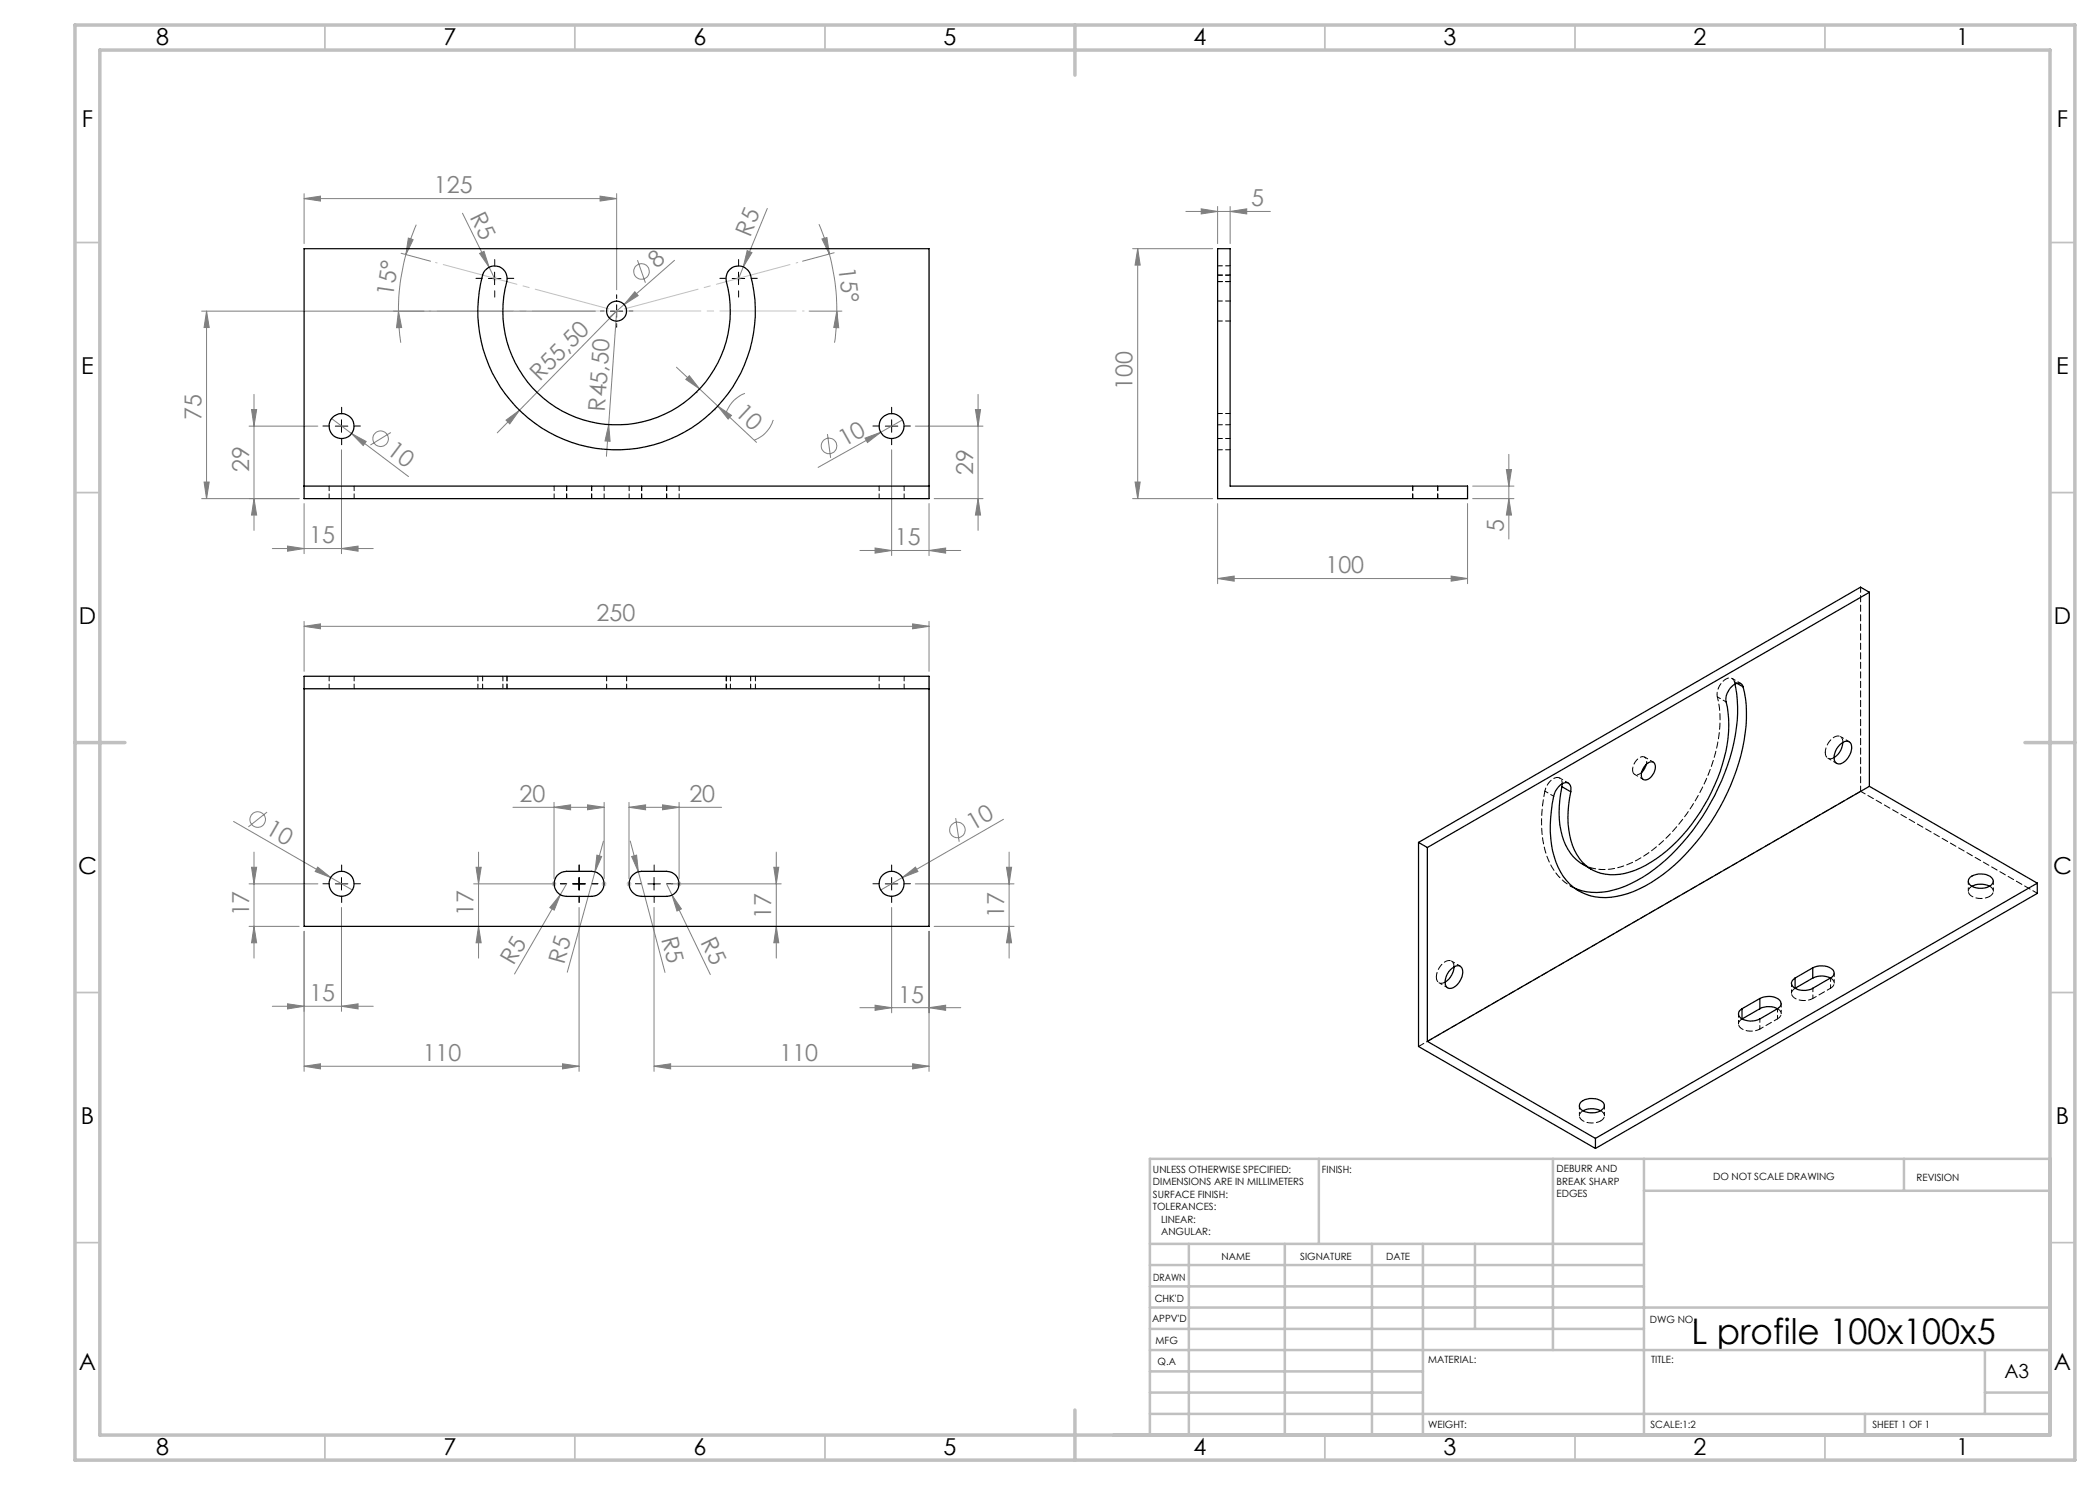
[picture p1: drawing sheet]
<svg xmlns="http://www.w3.org/2000/svg" width="420mm" height="297mm" viewBox="0 0 420 297" stroke-linecap="round" stroke-linejoin="round" font-family="sans-serif">
<g fill="none" stroke="#808080" stroke-width=".2">
<path d="M60.8 39.7l3.3-.5v1zM60.8 38.7v10M60.8 39.7h62.5M120 39.2l3.3 .5-3.3 .5zM123.3 38.7v19.3M80.2 50.7l5.9 1.5M81.2 50.9l-.3 1a41.7 41.7 0 0 0-1.2 10.3M81.7 47.6l.9 .3-1.4 3zM83.3 44.9l-1.2 3-.9 3M92.5 42.6l5.3 10.8M95.9 50.7l.9-.4 1 3.1zM97.8 53.4l1.1 2.3"/>
<path d="M127 58.3l.6 .8-2.8 1.8zM127.5 52l1.6 4.5M134.9 52.1l-10.1 8.8M149.4 50.1l1 .4-1.7 2.9zM153.5 41.7l-5.8 14M163.8 44.8l1.4 3.7 .7 2.3M164.4 47.8l1-.3 .5 3.3zM165.9 50.8l.2 .9a42.9 42.9 0 0 1 1.3 10.5M166.8 50.5l-6.3 1.7M226.5 49.7h16M227.5 49.7v50M227.5 49.7l.5 3.3h-1z"/>
<path d="M237.2 42.3h16.9M240.2 41.8l3.3 .5-3.3 .5zM243.5 41.3v7.4M246 42.3l3.3-.5v1zM246 41.3v7.4M40.3 62.2h78.8M41.3 62.2l.5 3.3h-1zM41.3 62.2v37.5M50.8 78.9v27.2M79.7 62.2l.6 3.3h-1zM79.7 62.2l.1 3.2 .4 3.1M124.8 60.9l-3 2.6"/>
<path d="M135.3 73.4l4.6 4.4M137.9 75.1l2 2.7-2.7-1.9zM139.2 78.5h.1M139.9 77.8l3.6 3.4M149 78.7a6.4 6.4 0 0 0-3.8 4M161.8 62.2h6.6M167.4 62.2l.3 3.3h-.9zM167.4 62.2l-.1 2.4-.4 3.9M195.6 78.9v27.2M40.8 96.4h1l-.5 3.3zM49.8 85.2h13.8M50.3 81.9h1l-.5 3.3z"/>
<path d="M50.8 99.7l.5 3.3h-1zM59.8 99.7h-19.5M66.3 83.7l4 3M68.3 90v20.7M70.3 86.7l2.9 1.6-.6 .8zM70.3 86.7l11.4 8.6M78.2 86.5l-4.1 2.5M101.2 84l2.7-1.9-1.9 2.7zM121.7 84.9l.3 3.4-1-.1zM121.7 84.9l1.6-22.7-23.9 24.4M121.7 84.9l-.4 6.4M142.9 81.9h.1"/>
<path d="M143.5 81.2l2.8 1.9-.7 .7zM143.5 81.2l7.8 7.3M154.7 84a6.2 6.2 0 0 1-3.9 4M165.5 86.8l.6 4.8M173 87.6l3.1-1.1-2.6 2zM176.1 86.5l-12.5 7M178.3 90v21.1M180.5 84l-4.4 2.5M183.1 85.2h13.5M186.8 99.7h9.8M195.1 81.9h1l-.5 3.3zM195.6 99.7l.5 3.3h-1z"/>
<path d="M226.5 99.7h16M227 96.4h1l-.5 3.3zM294.5 99.7h8.3M294.5 97.2h8.3M301.3 93.9h1l-.5 3.3zM301.8 90.9v16.9M301.8 99.7l.5 3.3h-1zM54.5 109.7h20.1M57.5 109.2l3.3 .5-3.3 .5zM60.8 100.7v10M68.3 109.7l3.3-.5v1zM172 110.1h20.2"/>
<path d="M175 109.6l3.3 .5-3.3 .5zM185.8 110.1l3.3-.5v1zM185.8 100.7v10.4M243.5 115.7l3.3-.5v1zM243.5 100.7v16M243.5 115.7h50M290.2 115.2l3.3 .5-3.3 .5zM293.5 100.7v16M60.8 125.3l3.3-.5v1zM60.8 124.3v10M60.8 125.3h125M182.5 124.8l3.3 .5-3.3 .5z"/>
<path d="M185.8 124.3v10M46.7 164.3l23.8 13.7M49.8 176.8h13.8M50.3 173.5h1l-.5 3.3zM50.8 170.4v21.2M53.4 162.4l-3.7 3M63.5 173.4l2.6 2.1-3.1-1.2zM94.7 176.8h16.4M95.2 173.5h1l-.5 3.3zM95.7 170.4v21.2M102.6 161.5h18.2M110.8 161.5l3.3-.5v1z"/>
<path d="M110.8 160.5v15.3M112.1 178.9l-1.3 3.1-.8-.5zM112.1 178.9l-9.2 15.9M113.3 176.8l-1.2 2.1M117.5 161l3.3 .5-3.3 .5zM119.4 171l.9 .3-1.3 3.1zM120.7 168.2l-7.2 26.2M120.8 160.5v15.3M125.8 161.5l3.3-.5v1zM125.8 161.5h18.5M125.8 160.5v15.3M126 168.2l7 26.3"/>
<path d="M126.3 171.3l1-.3 .4 3.3zM132.5 161l3.3 .5-3.3 .5zM133.3 176.8l1.1 2.2M134.3 176.8h21.9M134.4 179l1.9 2.8-.9 .4zM134.4 179l7.7 15.9M135.8 160.5v15.3M154.8 173.5h1l-.5 3.3zM155.3 170.4v21.2M180.5 175.5l2.6-2.1 .5 .9zM183.1 176.8h19.7M191.1 163.6l.7 4.7"/>
<path d="M200.7 163.9l-24.6 14.1M201.3 173.5h1l-.5 3.3zM201.8 170.4v21.2M49.8 185.3h10M50.8 185.3l.5 3.3h-1zM60.8 186.3v28M68.3 181.5v20.8M95.7 185.3l.5 3.3h-1zM115.8 181.5v32.8M130.8 181.5v32.8M155.3 185.3l.5 3.3h-1zM178.3 181.5v21.1"/>
<path d="M185.8 186.3v28M186.8 185.3h16M201.8 185.3l.5 3.3h-1zM54.5 201.3h20.1M57.5 200.8l3.3 .5-3.3 .5zM60.8 213.3l3.3-.5v1zM60.8 213.3h55M68.3 201.3l3.3-.5v1zM112.5 212.8l3.3 .5-3.3 .5zM130.8 213.3l3.3-.5v1zM130.8 213.3h55M172 201.5h20.2"/>
<path d="M175 201l3.3 .5-3.3 .6zM182.5 212.8l3.3 .5-3.3 .5zM185.8 201.5l3.3-.5v1.1z"/>
<circle cx="128.3" cy="54.3" r="1.55"/>
<circle cx="76.1" cy="87.7" r="1.55"/>
<circle cx="165.8" cy="89.2" r="1.54"/>
<circle cx="51.5" cy="163.9" r="1.56"/>
<circle cx="191.5" cy="166" r="1.55"/>
</g>
<g fill="none" stroke="#c0c0c0" stroke-width=".2">
<path d="M98.4 55.7h1M98.6 55.3l.7 .8M98.9 55.2v1M99.3 55.3l-.7 .8M147.2 55.7h1M147.4 55.3l.7 .8M147.7 55.2v1M148.1 55.3l-.7 .8M110.3 176.8h1M110.5 176.4l.7 .7M110.8 176.3v1M111.2 176.4l-.7 .7"/>
<path d="M120.3 176.8h1M120.5 176.4l.7 .7M120.8 176.3v1M121.2 176.4l-.7 .7M125.3 176.8h1M125.4 176.4l.8 .7M125.8 176.3v1M126.2 176.4l-.8 .7M135.3 176.8h1M135.5 176.4l.7 .7M135.8 176.3v1M136.2 176.4l-.7 .7"/>
</g>
<g fill="none" stroke="#000" stroke-width=".2" stroke-dasharray="15.2 1.3 1.3 1.3">
<path d="M96.4 55.7h-1.2M98.9 53.2v-1.3M98.9 58.2v1.2M101.4 55.7h1.4M123.3 59.7v-.7M145.2 55.7h-1.2M147.7 53.2v-1.3M147.7 58.2v1.2M150.2 55.7h1.3M120.8 62.2h-.7M123.3 64.7v.8M125.8 62.2h.8"/>
<path d="M65.8 85.2h-1.2M68.3 82.7v-1.2M68.3 87.7v1.3M70.8 85.2h1.3M175.8 85.2h-1.2M178.3 82.7v-1.2M178.3 87.7v1.3M180.8 85.2h1.3M65.8 176.8h-1.2M68.3 174.3v-1.3M68.3 179.3v1.2M70.8 176.8h1.3"/>
<path d="M113.3 176.8h-1.2M115.8 174.3v-1.3M115.8 179.3v1.2M118.3 176.8h1.3M128.3 176.8h-1.2M130.8 174.3v-1.3M130.8 179.3v1.2M133.3 176.8h1.3M175.8 176.8h-1.2M178.3 174.3v-1.3M178.3 179.3v1.2M180.8 176.8h1.3"/>
</g>
<g fill="none" stroke="#000" stroke-width=".2">
<path d="M97.7 55.7h2.5M98.9 54.4v2.5M146.4 55.7h2.5M147.7 54.4v2.5M122.1 62.2h2.5M123.3 61v2.5M67.1 85.2h2.5M68.3 84v2.5M177.1 85.2h2.5M178.3 84v2.5M67.1 176.8h2.5M68.3 175.5v2.5"/>
<path d="M114.5 176.8h2.6M115.8 175.5v2.5M129.6 176.8h2.5M130.8 175.5v2.5M177.1 176.8h2.5M178.3 175.5v2.5"/>
</g>
<path d="M123.3 62.2l-36.2-9.7M123.3 62.2h37.5M123.3 62.2h-37.5M123.3 62.2l36.3-9.7" fill="none" stroke="#c0c0c0" stroke-width=".2" stroke-dasharray="15.2 1.3 1.3 1.3" stroke-dashoffset="-1.6"/>
<g fill="none" stroke="#c0c0c0" stroke-width=".35">
<path d="M65 5v5M115 5v5M165 5v5M265 5v5M315 5v5M365 5v5M15 48.5h5M410 48.5h5M15 98.5h5M410 98.5h5M15 198.5h5M410 198.5h5"/>
<path d="M15 248.5h5M410 248.5h5M65 287v5M115 287v5M165 287v5M265 287v5M315 287v5M365 287v5"/>
</g>
<g fill="none" stroke="#c0c0c0" stroke-width=".5">
<path d="M263.8 231.8v17M310.6 231.8v38.2M328.8 231.8v55.2M328.8 238.2h81.2M380.8 231.8v6.4M410 231.8h-180v55.2M230 248.8h98.8M230 257.3h98.8M230 253h98.8M237.8 248.8v38.2M257 248.8v38.2M274.4 248.8v38.2"/>
<path d="M284.6 248.8v38.2M295 248.8v17M230 265.8h98.8M230 261.5h180M230 278.5h54.6M230 274.3h54.6M230 270h180M397 278.5h13M397 270v12.8M230 282.8h180M373 282.8v4.2"/>
</g>
<path d="M15 5h400v287h-400zM20 10h390v277h-390zM215 5v10M15 148.5h10M405 148.5h10M215 282v10" fill="none" stroke="#c0c0c0" stroke-width=".7"/>
<g fill="#808080">
<path d="M95.9 50.7l.9-.4 1 3.1z"/>
<path d="M63.5 173.4l2.6 2.1-3.1-1.2z"/>
<path d="M173 87.6l3.1-1.1-2.6 2z"/>
<path d="M180.5 175.5l2.6-2.1 .5 .9z"/>
<path d="M127 58.3l.6 .8-2.8 1.8z"/>
<path d="M101.2 84l2.7-1.9-1.9 2.7z"/>
<path d="M112.1 178.9l-1.3 3.1-.8-.5z"/>
<path d="M149.4 50.1l1 .4-1.7 2.9z"/>
<path d="M119.4 171l.9 .3-1.3 3.1z"/>
<path d="M121.7 84.9l.3 3.4-1-.1z"/>
<path d="M126.3 171.3l1-.3 .4 3.3z"/>
<path d="M134.4 179l1.9 2.8-.9 .4z"/>
<path d="M70.3 86.7l2.9 1.6-.6 .8z"/>
<path d="M167.4 62.2l.3 3.3h-.9zM164.4 47.8l1-.3 .5 3.3z"/>
<path d="M110.8 161.5l3.3-.5v1zM117.5 161l3.3 .5-3.3 .5zM125.8 161.5l3.3-.5v1zM132.5 161l3.3 .5-3.3 .5z"/>
<path d="M81.7 47.6l.9 .3-1.4 3zM79.7 62.2l.6 3.3h-1z"/>
<path d="M68.3 109.7l3.3-.5v1zM57.5 109.2l3.3 .5-3.3 .5zM68.3 201.3l3.3-.5v1zM57.5 200.8l3.3 .5-3.3 .5zM246 42.3l3.3-.5v1zM240.2 41.8l3.3 .5-3.3 .5z"/>
<path d="M175 109.6l3.3 .5-3.3 .5zM185.8 110.1l3.3-.5v1zM60.8 39.7l3.3-.5v1zM120 39.2l3.3 .5-3.3 .5zM175 201l3.3 .5-3.3 .6zM185.8 201.5l3.3-.5v1.1zM60.8 213.3l3.3-.5v1zM112.5 212.8l3.3 .5-3.3 .5zM130.8 213.3l3.3-.5v1zM182.5 212.8l3.3 .5-3.3 .5zM60.8 125.3l3.3-.5v1zM182.5 124.8l3.3 .5-3.3 .5zM243.5 115.7l3.3-.5v1zM290.2 115.2l3.3 .5-3.3 .5z"/>
<path d="M50.8 99.7l.5 3.3h-1zM50.3 81.9h1l-.5 3.3zM301.8 99.7l.5 3.3h-1zM301.3 93.9h1l-.5 3.3z"/>
<path d="M41.3 62.2l.5 3.3h-1zM40.8 96.4h1l-.5 3.3zM195.1 81.9h1l-.5 3.3zM195.6 99.7l.5 3.3h-1zM50.3 173.5h1l-.5 3.3zM50.8 185.3l.5 3.3h-1zM201.3 173.5h1l-.5 3.3zM201.8 185.3l.5 3.3h-1zM95.2 173.5h1l-.5 3.3zM95.7 185.3l.5 3.3h-1zM154.8 173.5h1l-.5 3.3zM155.3 185.3l.5 3.3h-1zM227.5 49.7l.5 3.3h-1zM227 96.4h1l-.5 3.3z"/>
<path d="M137.9 75.1l2 2.7-2.7-1.9zM143.5 81.2l2.8 1.9-.7 .7z"/>
</g>
<g fill="none" stroke="#000" stroke-width=".25">
<path d="M60.8 49.7h125v50h-125zM97 54.1a2.5 2.5 0 0 1 3.1-.7 2.5 2.5 0 0 1 1.3 2.9 22.8 22.8 0 0 0 22.2 28.7 22.8 22.8 0 0 0 21.6-29.2 2.5 2.5 0 0 1 2.1-2.6 2.5 2.5 0 0 1 2.8 1.8 27.7 27.7 0 0 1-27 35 27.7 27.7 0 0 1-26.4-35.5zM243.5 49.7h2.5v47.5h47.5v2.5h-50zM60.8 97.2h125M373.9 118.5l-1.8-1.1-88.4 51.1M373.9 118.5l-88.4 51M373.9 118.5v38.8M60.8 135.3h125v50h-125zM60.8 137.8h125M347 136.8a32.9 32.9 0 0 1-3.4 20.8 42.4 42.4 0 0 1-15.1 17.9 17 17 0 0 1-11.2 2.9l-2.3-.7M347.4 136.7l1.2 .7M348.6 137.4a29.3 29.3 0 0 1-1.3 16.7 45.5 45.5 0 0 1-14.7 20.8 19.6 19.6 0 0 1-12.5 4.6 10 10 0 0 1-8.9-7.1 24 24 0 0 1-.2-14.1l.3-.4a2.14 2.14 0 0 1 2.4-1.3 1.56 1.56 0 0 1 .4 1.8"/>
<path d="M348.6 137.4a.98 .98 0 0 0-1.6-.6 3.7 3.7 0 0 0-1.5 4.7 27.9 27.9 0 0 1-3.2 17 32.7 32.7 0 0 1-14.2 15.1 10.8 10.8 0 0 1-9.6 .4 10.2 10.2 0 0 1-4.7-8.1 22.2 22.2 0 0 1 .3-7.5M312.4 157.3a17.9 17.9 0 0 0 1.2 12.6 9.9 9.9 0 0 0 4.7 4M312.4 157.3l1.7 1.1M312.4 156.8v.5M329.2 152.9l-.4 1-.5 .6M329.4 152.8a.97 .97 0 0 1 1.3-.4 .97 .97 0 0 1 .3 1.3 2.63 2.63 0 0 1-1.9 2.3 .95 .95 0 0 1-.8-1.4l.5-1.2zM367.9 149l.3-.3a1.17 1.17 0 0 1 1.5-.4 1.17 1.17 0 0 1 .6 1.3 3.4 3.4 0 0 1-2.6 3.2 1.22 1.22 0 0 1-.9-1.6l.5-1.3zM368.6 148.5a4 4 0 0 1-1.8 3M373.9 157.3l-88.4 51M373.9 157.3l33.6 19.3M111.4 175.1a2.54 2.54 0 0 1 1.9-.8h5a2.5 2.5 0 0 1 2.5 2.5 2.5 2.5 0 0 1-2.5 2.5h-5a2.54 2.54 0 0 1-2.3-1.5 2.54 2.54 0 0 1 .4-2.7zM126.5 175.1a2.39 2.39 0 0 1 1.8-.8h5a2.5 2.5 0 0 1 2.5 2.5 2.5 2.5 0 0 1-2.5 2.5h-5a2.51 2.51 0 0 1-2.3-1.5 2.51 2.51 0 0 1 .5-2.7z"/>
<path d="M283.7 168.5v40.8l35.4 20.4M283.7 168.5l1.8 1M285.5 169.5v38.8M394.1 175.4a3.5 3.5 0 0 1 4.4 .4 1.13 1.13 0 0 1-.8 1.5 3.3 3.3 0 0 1-4-.7 1.07 1.07 0 0 1 .4-1.2zM394.4 177.3a3.9 3.9 0 0 1 3.5 0M407.5 176.6l-88.4 51.1M407.5 176.6v2.1l-88.4 51M290.1 194l.3-.4a1.2 1.2 0 0 1 2.1 .1 3.4 3.4 0 0 1-2.6 4 1.22 1.22 0 0 1-.9-1.6l.3-.9zM290.8 193.4a3.9 3.9 0 0 1-1.8 3M352 199.7a3.3 3.3 0 0 1 4.1 .6 1.05 1.05 0 0 1-.6 1.5M352 199.7l-3.6 2.1M352 199.7v2.1"/>
<path d="M359 195.6a1.11 1.11 0 0 0-.7 1.2 1.11 1.11 0 0 0 .9 1l1.4 .3 1.6-.2 3.9-2.3M359 195.6v2.1l3.5-2.1M362.5 193.6a3.4 3.4 0 0 1 4.2 .6 1.07 1.07 0 0 1-.6 1.4M362.5 195.6a3.9 3.9 0 0 1 3.6 0M362.5 193.6l-3.5 2M362.5 193.6v2M285.5 208.3l33.6 19.4M348.4 201.8a1.13 1.13 0 0 0-.7 1.1 1.13 1.13 0 0 0 .9 1l1.5 .3 1.4-.2 4-2.2M348.4 201.8v2l3.6-2M352 201.8a3.9 3.9 0 0 1 3.5 0M316.3 220.3a3.6 3.6 0 0 1 4.4 .4 1.12 1.12 0 0 1-.8 1.5 3.4 3.4 0 0 1-4-.7 1.07 1.07 0 0 1 .4-1.2zM316.6 222.1a4.2 4.2 0 0 1 3.5 0"/>
<path d="M319.1 227.7v2"/>
<circle cx="123.3" cy="62.2" r="2"/>
<circle cx="68.3" cy="85.2" r="2.49"/>
<circle cx="178.3" cy="85.2" r="2.5"/>
<circle cx="68.3" cy="176.8" r="2.49"/>
<circle cx="178.3" cy="176.8" r="2.5"/>
</g>
<g fill="none" stroke="#000" stroke-width=".2" stroke-dasharray="1.3 .6" stroke-dashoffset=".3">
<path d="M243.5 55h2.5M243.5 56.3h2.5M246 55h-2.5M246 56.3h-2.5M246 53.2h-2.5M243.5 64.2h2.5M246 60.2h-2.5M65.8 97.2v2.5M70.8 99.7v-2.5M110.8 97.2v2.5M113.3 99.7v-2.5M118.3 99.7v-2.5"/>
<path d="M120.8 99.7v-2.5M125.8 97.2v2.5M128.3 99.7v-2.5M133.3 99.7v-2.5M135.8 99.7v-2.5M175.8 97.2v2.5M180.8 99.7v-2.5M243.5 87.7h2.5M243.5 90h2.5M243.5 85h2.5M246 82.7h-2.5M282.5 99.7v-2.5"/>
<path d="M282.5 97.2v2.5M287.5 99.7v-2.5M65.8 135.3v2.5M70.8 137.8v-2.6M95.6 135.3v2.5M96.5 135.3v2.5M100.6 135.3v2.5M101.4 137.8v-2.6M121.3 135.3v2.5M125.3 137.8v-2.6M145.2 135.3v2.5M145.3 135.3v2.5"/>
<path d="M146.1 137.8v-2.6M150.1 137.8v-2.6M151.1 137.8v-2.6M175.8 135.3v2.5M180.8 137.8v-2.6M346.9 136.3a1.11 1.11 0 0 0-.9-.8 1.11 1.11 0 0 0-1.1 .5 3.7 3.7 0 0 0-1.4 3.4M326.5 154a.93 .93 0 0 0 .6 1 .93 .93 0 0 0 1.1-.4l.1-.1M365.1 150.5a1.08 1.08 0 0 0 .5 1.1 1.08 1.08 0 0 0 1.2-.1M368.6 148.5a1.13 1.13 0 0 0-.7-1.3 1.13 1.13 0 0 0-1.3 .4l-1 1.1-.4 .9-.1 .9M394.4 177.2a1.13 1.13 0 0 0-.7 1.2 1.13 1.13 0 0 0 1 1l1.4 .3 1-.1 .8-.3M397.9 179.3a1.08 1.08 0 0 0 .8-1 1.08 1.08 0 0 0-.8-1.1M287.3 195.4a1.08 1.08 0 0 0 .5 1.1 1.08 1.08 0 0 0 1.2-.1"/>
<path d="M290.8 193.4a1.13 1.13 0 0 0-.7-1.3 1.13 1.13 0 0 0-1.3 .4l-.7 .7-.5 .8-.3 1.4M359 197.6a1.11 1.11 0 0 0-.7 1.2 1.11 1.11 0 0 0 .9 1l1.5 .3 1-.1 .9-.3M366.1 197.6a1.08 1.08 0 0 0 .7-1 1.08 1.08 0 0 0-.7-1M348.4 203.8a1.11 1.11 0 0 0-.7 1.1 1.11 1.11 0 0 0 .9 1l1.5 .3 1-.1 .9-.3M355.5 203.8a1.08 1.08 0 0 0 .7-1.1 1.08 1.08 0 0 0-.7-1M316.6 222.1a1.13 1.13 0 0 0-.7 1.2 1.13 1.13 0 0 0 1 1l1.4 .3 1-.1 .9-.3M320.2 224.2a1.08 1.08 0 0 0 .7-1 1.08 1.08 0 0 0-.7-1.1"/>
</g>
<path d="M283.7 209.3l88.4-51" fill="none" stroke="#000" stroke-width=".2" stroke-dasharray="1.3 .6" stroke-dashoffset=".1"/>
<g fill="none" stroke="#000" stroke-width=".2" stroke-dasharray="1.3 .6" stroke-dashoffset=".6">
<path d="M343.5 139.4l1.7 1M348.2 136.7l-1.8-1M309 158.2l1.7 1M312.5 156.7a1.09 1.09 0 0 0-.6-1.1 1.09 1.09 0 0 0-1.3 .2l-1 1-.6 1.4M313.7 156.6l-1.8-1M326.9 154.9l1.8 1M330.7 152.4l-1.8-1M365.6 151.6l1.7 1.1M369.8 148.3l-1.7-1M314.1 177.2l1.7 1M393.7 176.2v2.1M398.7 178.3v-2.1"/>
<path d="M287.8 196.5l1.8 1.1M292.1 193.2l-1.8-1M358.3 196.6v2.1M362.6 199.7v-2.1M366.1 197.6v-2M366.8 196.6v-2M347.7 202.7v2.1M352 205.8v-2M355.5 203.8v-2.1M356.2 202.7v-2M315.9 221.1v2.1M320.9 223.2v-2.1"/>
</g>
<path d="M309 158.2a23.6 23.6 0 0 0 .8 14.2 10.1 10.1 0 0 0 5.2 5.2M372.1 158.3v-40.9M372.1 158.3l35.4 20.4" fill="none" stroke="#000" stroke-width=".2" stroke-dasharray="1.3 .6" stroke-dashoffset=".2"/>
<path d="M347 136.8l-.1-.5M347.4 136.6l-.5-.3M359 197.6h.1M348.4 203.8h.1" fill="none" stroke="#000" stroke-width=".2" stroke-dasharray="1.3 .6"/>
<path d="M343.5 139.4a25.4 25.4 0 0 1-1.8 15.3 34.6 34.6 0 0 1-14.3 17.3 11.8 11.8 0 0 1-9.8 1.3l-1-.5" fill="none" stroke="#000" stroke-width=".2" stroke-dasharray="1.3 .6" stroke-dashoffset=".4"/>
<path d="M362.6 199.7l3.5-2.1M352 205.8l3.5-2" fill="none" stroke="#000" stroke-width=".2" stroke-dasharray="1.3 .6" stroke-dashoffset=".5"/>
<path d="M329.3 152.8a.97 .97 0 0 0-.2-1.2 .97 .97 0 0 0-1.2-.1l-.6 .5-.5 .8-.3 1.2" fill="none" stroke="#000" stroke-width=".2" stroke-dasharray="1.3 .6" stroke-dashoffset=".7"/>
<text font-size="7.1" x="338.3" y="268.8">L profile 100x100x5</text>
<g font-size="4.7">
<text x="31.2" y="9">8</text>
<text x="88.7" y="9">7</text>
<text x="138.7" y="9">6</text>
<text x="188.7" y="9">5</text>
<text x="238.7" y="9">4</text>
<text x="288.7" y="9">3</text>
<text x="338.7" y="9">2</text>
<text x="391.2" y="9">1</text>
<text x="16.4" y="25.5">F</text>
<text x="411.4" y="25.5">F</text>
<text x="16.3" y="74.7">E</text>
<text x="411.3" y="74.7">E</text>
<text x="15.8" y="124.7">D</text>
<text x="410.8" y="124.7">D</text>
<text x="15.6" y="174.7">C</text>
<text x="410.6" y="174.7">C</text>
<text x="16.2" y="224.7">B</text>
<text x="411.2" y="224.7">B</text>
<text x="15.8" y="274">A</text>
<text x="410.8" y="274">A</text>
<text x="31.2" y="291">8</text>
<text x="88.7" y="291">7</text>
<text x="138.7" y="291">6</text>
<text x="188.7" y="291">5</text>
<text x="238.7" y="291">4</text>
<text x="288.7" y="291">3</text>
<text x="338.7" y="291">2</text>
<text x="391.2" y="291">1</text>
</g>
<g font-size="4.7" fill="#808080">
<text x="86.8" y="38.7">125</text>
<text x="250.2" y="41.3">5</text>
<text x="93.9" y="43.4" transform="rotate(64 93.9 43.4)">R5</text>
<text x="150.1" y="47.5" transform="rotate(-68 150.1 47.5)">R5</text>
<text x="131.4" y="53.9" transform="rotate(-41 131.4 53.9)">8</text>
<text x="167.7" y="53.6" transform="rotate(83 167.7 53.6)">15°</text>
<text x="78.6" y="59.3" transform="rotate(-82 78.6 59.3)">15°</text>
<text x="108" y="76.5" transform="rotate(-46 108 76.5)">R55,50</text>
<text x="121" y="82.3" transform="rotate(-86 121 82.3)">R45,50</text>
<text x="146.8" y="82.9" transform="rotate(43 146.8 82.9)">10</text>
<text x="226.5" y="78" transform="rotate(-90 226.5 78)">100</text>
<text x="40.3" y="84.1" transform="rotate(-90 40.3 84.1)">75</text>
<text x="168.9" y="89.4" transform="rotate(-29 168.9 89.4)">10</text>
<text x="49.8" y="94.4" transform="rotate(-90 49.8 94.4)">29</text>
<text x="77.2" y="90.6" transform="rotate(37 77.2 90.6)">10</text>
<text x="194.6" y="94.9" transform="rotate(-90 194.6 94.9)">29</text>
<text x="300.8" y="106.5" transform="rotate(-90 300.8 106.5)">5</text>
<text x="61.9" y="108.7">15</text>
<text x="179" y="109.1">15</text>
<text x="265.1" y="114.7">100</text>
<text x="119.3" y="124.2">250</text>
<text x="103.9" y="160.4">20</text>
<text x="137.9" y="160.4">20</text>
<text x="52.9" y="166.7" transform="rotate(30 52.9 166.7)">10</text>
<text x="194.6" y="166.2" transform="rotate(-30 194.6 166.2)">10</text>
<text x="49.8" y="183.3" transform="rotate(-90 49.8 183.3)">17</text>
<text x="94.7" y="183.2" transform="rotate(-90 94.7 183.2)">17</text>
<text x="154.3" y="183.8" transform="rotate(-90 154.3 183.8)">17</text>
<text x="200.8" y="183.7" transform="rotate(-90 200.8 183.7)">17</text>
<text x="132.3" y="187.7" transform="rotate(75 132.3 187.7)">R5</text>
<text x="140.1" y="188.4" transform="rotate(64 140.1 188.4)">R5</text>
<text x="102.7" y="193.2" transform="rotate(-60 102.7 193.2)">R5</text>
<text x="112.8" y="192.9" transform="rotate(-74 112.8 192.9)">R5</text>
<text x="61.9" y="200.2">15</text>
<text x="179.6" y="200.5">15</text>
<text x="84.5" y="212.2">110</text>
<text x="155.9" y="212.2">110</text>
</g>
<text font-size="3.9" x="400.9" y="275.5">A3</text>
<g font-size="2">
<text x="230.6" y="234.6">UNLESS OTHERWISE SPECIFIED:</text>
<text x="230.6" y="237.1">DIMENSIONS ARE IN MILLIMETERS</text>
<text x="230.6" y="239.6">SURFACE FINISH:</text>
<text x="264.4" y="234.6">FINISH:</text>
<text x="311.3" y="234.5">DEBURR AND</text>
<text x="311.3" y="237">BREAK SHARP</text>
<text x="311.3" y="239.5">EDGES</text>
<text x="342.6" y="236">DO NOT SCALE DRAWING</text>
<text x="383.3" y="236.2">REVISION</text>
<text x="230.6" y="242.1">TOLERANCES:</text>
<text x="232.2" y="244.6">LINEAR:</text>
<text x="232.2" y="247.1">ANGULAR:</text>
<text x="244.3" y="252">NAME</text>
<text x="260" y="251.9">SIGNATURE</text>
<text x="277.2" y="251.9">DATE</text>
<text x="230.6" y="256.1">DRAWN</text>
<text x="230.9" y="260.3">CHK'D</text>
<text x="230.4" y="264.4">APPV'D</text>
<text x="231.1" y="268.8">MFG</text>
<text x="330" y="264.6">DWG NO.</text>
<text x="231.5" y="273">Q.A</text>
<text x="285.6" y="272.5">MATERIAL:</text>
<text x="330.2" y="272.5">TITLE:</text>
<text x="285.6" y="285.5">WEIGHT:</text>
<text x="330.1" y="285.6">SCALE:1:2</text>
<text x="374.5" y="285.6">SHEET 1 OF 1</text>
</g>
</svg>
